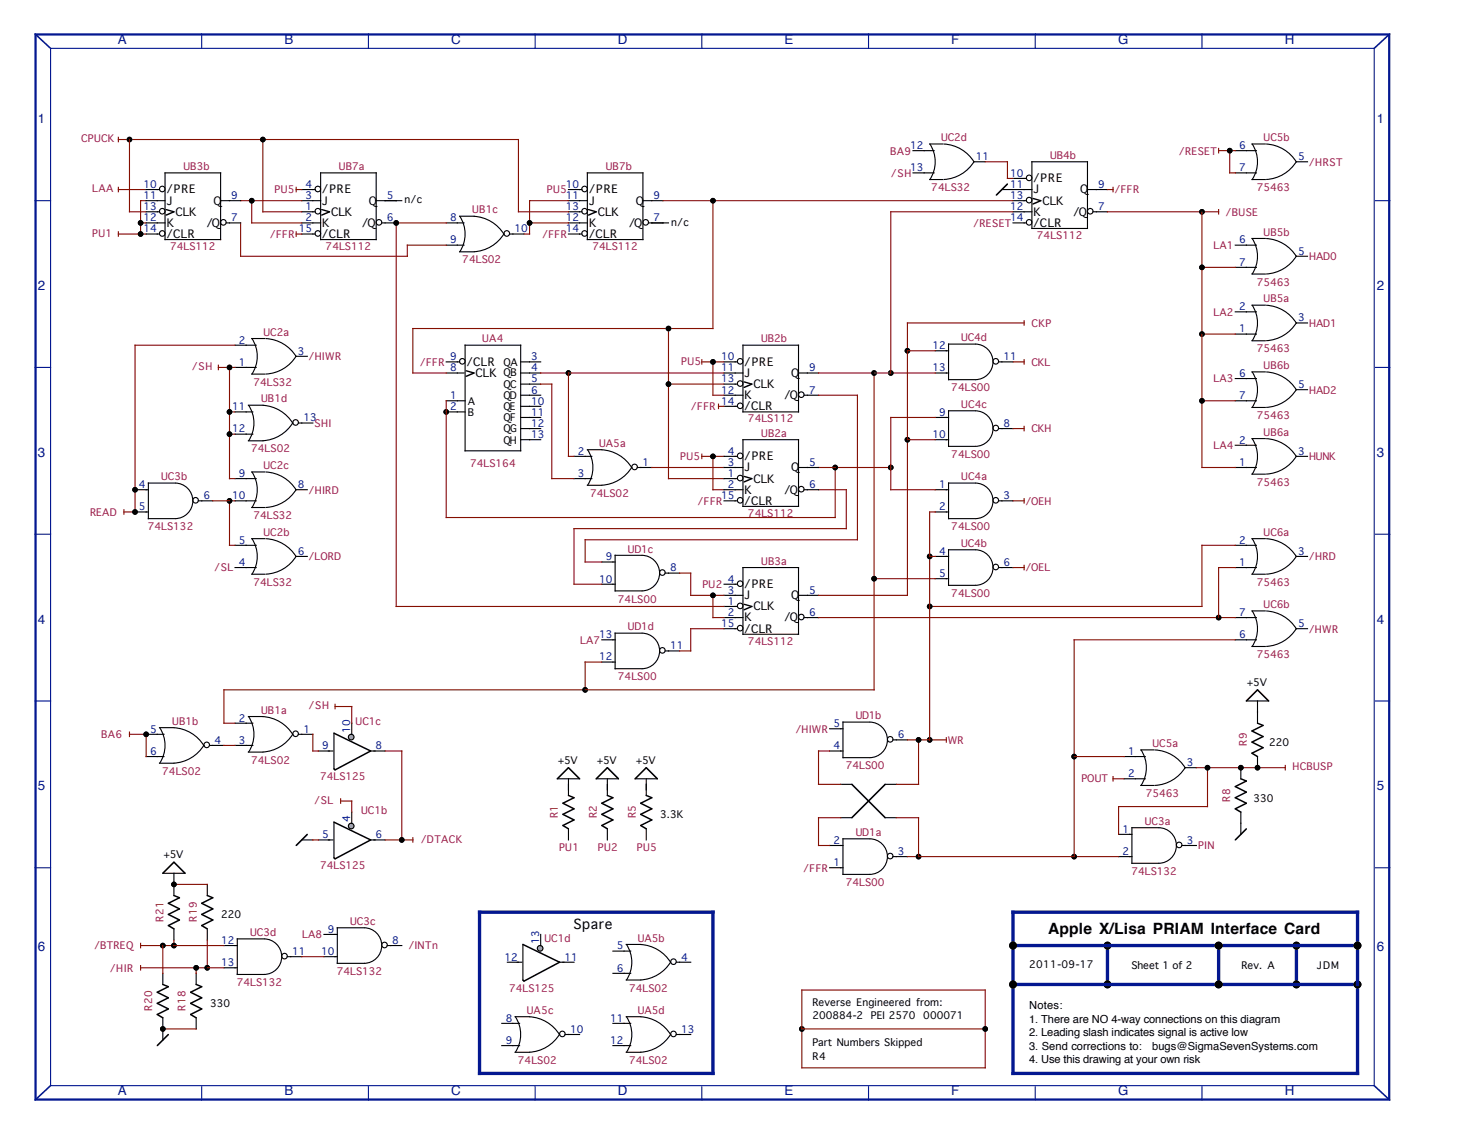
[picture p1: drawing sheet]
<svg xmlns="http://www.w3.org/2000/svg" width="279mm" height="216mm" viewBox="0 0 279 216" stroke-linecap="round" stroke-linejoin="round" font-family="sans-serif">
<g fill="none" stroke="#031790" stroke-width=".21">
<path d="M9.6 9.2h252.1v197.5h-252.1zM38.4 6.3v3M70.2 6.3v3M101.9 6.3v3M133.7 6.3v3M165.4 6.3v3M197.2 6.3v3M228.9 6.3v3M6.6 38.2h3.1M261.8 38.2h3M6.6 70h3.1M261.8 70h3"/>
<path d="M6.6 101.7h3.1M261.8 101.7h3M6.6 133.5h3.1M261.8 133.5h3M6.6 165.2h3.1M261.8 165.2h3M38.4 206.8v2.8M70.2 206.8v2.8M101.9 206.8v2.8M133.7 206.8v2.8M165.4 206.8v2.8M197.2 206.8v2.8"/>
<path d="M228.9 206.8v2.8"/>
</g>
<path d="M6.8 6.6h257.8v202.7h-257.8z" fill="none" stroke="#031790" stroke-width=".42"/>
<g fill="#031790">
<path d="M6.6 6.3h.2l2.9 2.8v.2h-.2l-2.9-2.7z"/>
<path d="M6.6 209.3l2.9-2.7h.2v.2l-2.9 2.7h-.2z"/>
<path d="M261.6 206.6h.2l3 2.7v.2h-.2l-3-2.7z"/>
<path d="M261.6 9.1l3-2.8h.2v.3l-3 2.7h-.2z"/>
</g>
<g fill="none" stroke="#000" stroke-width=".21">
<path d="M59.5 36.1h.6M59.5 38.2h1.7M61 32.9h10.8M61.1 32.8v12.9M71.5 38.2h1.9M71.6 32.8v12.9M110.3 36.1h.6M110.3 38.2h1.7M111.8 32.9h10.8M111.9 32.8v12.9M122.3 38.2h1.9M122.4 32.8v12.9"/>
<path d="M175.9 32.9h2.1M175.9 28.7h2.1M177 27.4h2.7M177 34.2h2.7M177.1 27.4a6.1 6.1 0 0 1 0 6.8M179.8 27.4a7.2 7.2 0 0 1 5.8 3.5M185.6 30.7a7.2 7.2 0 0 1-5.8 3.5M194.9 36.1h1.7M194.9 38.2h.7M194.9 34h.7M196.4 30.8h10.8M196.5 30.7v12.9"/>
<path d="M207 36.1h1.9M207.1 30.7v12.9M59.5 40.3h.6M59.5 42.4h1.7M59.5 44.6h.6M61 45.6h10.8M72.6 42.4h.8M87 42.4h1.5M87 46.7h1.5M87.4 41.2h3M87.4 47.9h3M87.5 41.1a6.1 6.1 0 0 1 0 6.9"/>
<path d="M90.2 41.2a7.2 7.2 0 0 1 5.8 3.5M96 44.5a7.2 7.2 0 0 1-5.8 3.4M96.9 44.6h.9M110.3 40.3h.6M110.3 42.4h1.7M110.3 44.6h.6M111.8 45.6h10.8M123.4 42.4h.8M194.9 40.3h1.7M194.9 42.4h.7M196.4 43.5h10.8M208.1 40.3h.8"/>
<path d="M46.8 65.7h2.1M46.8 78.4h1.5M46.8 70h2.1M47.2 77.2h3M47.3 77.1a6.1 6.1 0 0 1 0 6.9M47.8 64.5h2.8M47.8 71.2h2.8M48 64.4a6.1 6.1 0 0 1 0 6.9M50 77.2a7.2 7.2 0 0 1 5.8 3.4M50.6 64.5a7.2 7.2 0 0 1 5.8 3.4M56.4 67.7a7.2 7.2 0 0 1-5.8 3.5M87 78.4h1.7"/>
<path d="M87 68.9h.6M87 71h1.5M87 76.3h1.7M88.5 65.7h10.8M88.6 65.6v20.3M99.1 68.9h1.9M99.1 71h1.9M99.1 73.1h1.9M99.1 75.2h1.9M99.1 77.4h1.9M99.1 79.5h1.9M99.2 65.6v20.3"/>
<path d="M139.9 68.9h.6M139.9 71h1.7M139.9 73.1h.6M139.9 75.2h1.7M139.9 77.4h.6M141.4 65.7h10.8M141.4 78.4h10.8M141.5 65.6v12.9M152 71h1.9M152.1 65.6v12.9M153 75.2h.9M180.1 71h.7"/>
<path d="M180.1 79.5h.7M180.1 66.8h.7M180.6 78.2h5.2M180.6 72.3h5.2M180.6 65.5h5.2M180.7 65.4v7M180.7 78.1v7M185.7 78.2a3.4 3.4 0 0 1 3.4 3.4 3.4 3.4 0 0 1-3.4 3.4M185.7 65.5a3.4 3.4 0 0 1 3.4 3.4 3.4 3.4 0 0 1-3.4 3.4M190.1 68.9h.8M27.7 93.2h.7M27.7 97.5h.7"/>
<path d="M28.2 98.7h5.2M28.2 92h5.2M28.3 91.9v6.9M33.3 92a3.4 3.4 0 0 1 3.4 3.4 3.4 3.4 0 0 1-3.4 3.3M37.7 95.4h.8M46.8 91.1h2.1M46.8 95.4h2.1M46.8 82.7h1.5M47.2 83.9h3M47.8 89.9h2.8M47.8 96.6h2.8M48 89.8a6.1 6.1 0 0 1 0 6.9"/>
<path d="M50.6 89.9a7.2 7.2 0 0 1 5.8 3.4M55.8 80.4a7.2 7.2 0 0 1-5.8 3.5M56.4 93.1a7.2 7.2 0 0 1-5.8 3.5M56.7 80.5h.9M88.5 85.8h10.8M99.1 83.7h1.9M99.1 81.6h1.9M111.3 91.1h1.5M111.3 86.9h1.5M111.8 85.6h2.9M111.8 92.4h2.9M111.9 85.6a6.1 6.1 0 0 1 0 6.8"/>
<path d="M114.6 85.6a7.2 7.2 0 0 1 5.8 3.5M120.4 88.9a7.2 7.2 0 0 1-5.8 3.5M121.3 89h.8M180.1 83.7h.7M180.1 93.2h.7M180.1 97.5h.7M180.6 85h5.2M180.6 98.7h5.2M180.6 92h5.2M180.7 91.9v6.9M185.7 92a3.4 3.4 0 0 1 3.4 3.4 3.4 3.4 0 0 1-3.4 3.3M190.1 81.6h.8"/>
<path d="M190.1 95.4h.8M46.8 108.1h2.1M46.8 103.8h2.1M47.8 102.6h2.8M47.8 109.3h2.8M48 102.5a6.1 6.1 0 0 1 0 6.9M50.6 102.6a7.2 7.2 0 0 1 5.8 3.4M56.4 105.8a7.2 7.2 0 0 1-5.8 3.5M116.6 107h.7M116.6 111.2h.7M117.1 112.5h5.2M117.1 105.7h5.2"/>
<path d="M117.2 105.6v7M122.2 105.7a3.4 3.4 0 0 1 3.4 3.4 3.4 3.4 0 0 1-3.4 3.4M126.6 109.1h.8M139.9 111.2h.6M139.9 113.3h1.7M139.9 115.5h.6M139.9 117.6h1.7M139.9 119.7h.6M141.4 108.1h10.8M141.5 107.9v13M152 113.3h1.9M152.1 107.9v13"/>
<path d="M153 117.6h.9M180.1 105.9h.7M180.1 110.2h.7M180.6 111.4h5.2M180.6 104.7h5.2M180.7 104.6v6.9M185.7 104.7a3.4 3.4 0 0 1 3.4 3.4 3.4 3.4 0 0 1-3.4 3.3M190.1 108.1h.8M29.8 139.8h1.5M30.3 138.5h2.9M30.4 138.5a6.1 6.1 0 0 1 0 6.9M33.1 138.5a7.2 7.2 0 0 1 5.8 3.5"/>
<path d="M46.8 137.7h1.5M47.2 136.4h3M47.3 136.4a6.1 6.1 0 0 1 0 6.8M50 136.4a7.2 7.2 0 0 1 5.8 3.5M55.8 139.7a7.2 7.2 0 0 1-5.8 3.5M56.7 139.8h.9M116.6 121.8h.7M116.6 126h.7M117.1 127.3h5.2M117.1 120.5h5.2M117.2 120.4v7M122.2 120.5a3.4 3.4 0 0 1 3.4 3.4 3.4 3.4 0 0 1-3.4 3.4"/>
<path d="M126.6 123.9h.8M141.4 120.8h10.8M160 138.7h.7M160.4 137.5h5.3M160.5 137.4v7M165.6 137.5a3.4 3.4 0 0 1 3.4 3.4 3.4 3.4 0 0 1-3.4 3.4M237.3 133.5h4.4M29.8 144h1.5M30.3 145.3h2.9M38.9 141.8a7.2 7.2 0 0 1-5.8 3.5M39.8 141.9h.8M46.8 141.9h1.5"/>
<path d="M47.2 143.2h3M106 148.3h4.5M113.5 148.3h4.4M120.9 148.3h4.4M160 143h.7M160.4 159.7h5.3M160.4 144.3h5.3M160.5 159.6v7M165.6 159.7a3.4 3.4 0 0 1 3.4 3.4 3.4 3.4 0 0 1-3.4 3.4M170 140.9h.8M215.1 158.9h.6M215.5 157.6h5.3"/>
<path d="M215.6 157.5v7M220.7 157.6a3.4 3.4 0 0 1 3.3 3.4 3.4 3.4 0 0 1-3.3 3.4M30.9 166.3h4.4M45.1 178.8h5.3M45.2 178.6v7M50.3 178.8a3.4 3.4 0 0 1 3.4 3.3 3.4 3.4 0 0 1-3.4 3.4M63.7 177.9h.6M64.1 176.6h5.3M64.2 176.5v7M69.3 176.6a3.4 3.4 0 0 1 3.4 3.4 3.4 3.4 0 0 1-3.4 3.4M99.6 179.7v7M160 161h.7"/>
<path d="M160 165.2h.7M160.4 166.5h5.3M170 163.1h.8M215.1 163.1h.6M215.5 164.4h5.3M225 161h.8M44.7 180h.6M44.7 184.3h.6M45.1 185.5h5.3M54.6 182.1h.9M63.7 182.1h.6M64.1 183.4h5.3"/>
<path d="M73.7 180h.8M98.4 183.2h1.1M106.5 183.2h1"/>
<circle cx="60.5" cy="36" r=".53"/>
<circle cx="111.3" cy="36" r=".53"/>
<circle cx="196" cy="33.9" r=".53"/>
<circle cx="196" cy="38.1" r=".53"/>
<circle cx="60.5" cy="40.2" r=".53"/>
<circle cx="60.5" cy="44.4" r=".53"/>
<circle cx="72.2" cy="42.3" r=".53"/>
<circle cx="96.5" cy="44.4" r=".53"/>
<circle cx="111.3" cy="40.2" r=".53"/>
<circle cx="111.3" cy="44.4" r=".53"/>
<circle cx="123" cy="42.3" r=".53"/>
<circle cx="196" cy="42.3" r=".53"/>
<circle cx="207.6" cy="40.2" r=".53"/>
<circle cx="88.1" cy="68.8" r=".53"/>
<circle cx="141" cy="68.8" r=".53"/>
<circle cx="141" cy="73" r=".53"/>
<circle cx="141" cy="77.3" r=".53"/>
<circle cx="152.6" cy="75.1" r=".53"/>
<circle cx="189.7" cy="68.8" r=".53"/>
<circle cx="37.3" cy="95.2" r=".53"/>
<circle cx="56.3" cy="80.4" r=".53"/>
<circle cx="120.9" cy="88.9" r=".53"/>
<circle cx="189.7" cy="95.2" r=".53"/>
<circle cx="189.7" cy="81.5" r=".53"/>
<circle cx="126.2" cy="109" r=".53"/>
<circle cx="141" cy="119.6" r=".53"/>
<circle cx="141" cy="111.1" r=".53"/>
<circle cx="141" cy="115.4" r=".53"/>
<circle cx="152.6" cy="117.5" r=".53"/>
<circle cx="189.7" cy="107.9" r=".53"/>
<circle cx="56.3" cy="139.7" r=".53"/>
<circle cx="126.2" cy="123.8" r=".53"/>
<circle cx="39.4" cy="141.8" r=".53"/>
<circle cx="169.5" cy="140.8" r=".53"/>
<circle cx="73.2" cy="179.9" r=".53"/>
<circle cx="169.5" cy="163" r=".53"/>
<circle cx="224.6" cy="160.9" r=".53"/>
<circle cx="54.2" cy="182" r=".53"/>
</g>
<g fill="#000">
<path d="M61.2 39.8l1.7 .4v.2l-1.7-.4zM112 39.8l1.7 .4v.2l-1.7-.4zM191.8 34.9h.2v.2l-2.1 2.2h-.2v-.3zM196.6 37.7l1.7 .4v.2l-1.7-.4zM196.6 38.7l1.7-.6v.2l-1.5 .6h-.2zM61.2 40.9l1.7-.7v.2l-1.5 .7h-.2zM112 40.9l1.7-.7v.2l-1.5 .7h-.2zM88.7 70.5l1.7 .4v.2l-1.7-.4zM88.7 71.5l1.7-.6v.2l-1.5 .7h-.2zM141.6 72.6l1.7 .4v.2l-1.7-.4zM141.6 73.7l1.7-.7v.2l-1.5 .7h-.2zM141.6 114.9l1.7 .5v.2l-1.7-.5z"/>
<path d="M141.6 116l1.7-.6v.2l-1.5 .6h-.2zM238.3 139.1l2.4 1v.2l-2.4-1zM239.4 137.6l1.3 .4v.2l-1.3-.4zM237.3 133.3l2.1-2.1h.2v.2l-2.1 2.2h-.2zM239.4 131.2h.2l2.1 2.1v.3h-.2l-2.1-2.2zM238.3 139.1l2.4-1.1v.2l-2.2 1.1h-.2zM107.1 157.1l1.3 .6v.2l-1.3-.6zM107.1 154.9l2.3 1.1v.2l-2.3-1zM107.1 152.8l2.3 1.1v.2l-2.3-1.1zM108.2 151.3l1.2 .5v.2l-1.2-.4zM108.2 146h.2v.3l-2.1 2.1h-.3v-.2zM108.2 146h.2l2.1 2.2v.2h-.2l-2.1-2.1z"/>
<path d="M107.1 157.1l2.3-1.1v.2l-2.1 1.1h-.2zM107.1 154.9l2.3-1v.2l-2.1 1.1h-.2zM107.1 152.8l2.3-1v.2l-2.1 1h-.2zM114.5 157.1l1.3 .6v.2l-1.3-.6zM114.5 154.9l2.3 1.1v.2l-2.3-1zM114.5 152.8l2.3 1.1v.2l-2.3-1.1zM115.6 151.3l1.2 .5v.2l-1.2-.4zM115.6 146h.2v.3l-2.1 2.1h-.2v-.2zM115.6 146h.2l2.1 2.2v.2h-.2l-2.1-2.1zM114.5 157.1l2.3-1.1v.2l-2.1 1.1h-.2zM114.5 154.9l2.3-1v.2l-2.1 1.1h-.2zM114.5 152.8l2.3-1v.2l-2.1 1h-.2z"/>
<path d="M121.9 157.1l1.3 .6v.2l-1.3-.6zM121.9 154.9l2.3 1.1v.2l-2.3-1zM121.9 152.8l2.3 1.1v.2l-2.3-1.1zM123 151.3l1.2 .5v.2l-1.2-.4zM123 146h.2v.3l-2.1 2.1h-.2v-.2zM123 146h.2l2.1 2.2v.2h-.2l-2.1-2.1zM121.9 157.1l2.3-1.1v.2l-2.1 1.1h-.2zM121.9 154.9l2.3-1v.2l-2.1 1.1h-.2zM121.9 152.8l2.3-1v.2l-2.1 1h-.2zM235.2 153.9l1.2 .6v.2l-1.2-.6zM235.2 151.8l2.3 1v.2l-2.3-1zM235.2 149.6l2.3 1.1v.2l-2.3-1z"/>
<path d="M236.2 148.2l1.3 .4v.2l-1.3-.4zM235.2 153.9l2.3-1.1v.2l-2.1 1.1h-.2zM235.2 151.8l2.3-1.1v.2l-2.1 1.1h-.2zM235.2 149.6l2.3-1v.2l-2.1 1.1h-.2zM237.3 157.7h.2v.2l-2.1 2.1h-.2v-.2zM238.3 143.3l1.3 .6v.2l-1.3-.6zM238.3 141.2l2.4 1v.3l-2.4-1.1zM238.3 143.3l2.4-1.1v.3l-2.2 1h-.2zM238.3 141.2l2.4-1.1v.2l-2.2 1.1h-.2zM32 176.1l1.2 .6v.3l-1.2-.7zM32 174l2.3 1v.3l-2.3-1.1zM32 171.9l2.3 1v.2l-2.3-1z"/>
<path d="M33 170.4l1.3 .4v.2l-1.3-.4zM30.9 166.2l2.1-2.2h.2v.3l-2.1 2.1h-.2zM33 164h.2l2.1 2.2v.2h-.2l-2.1-2.1zM32 176.1l2.3-1.1v.3l-2.1 1h-.2zM32 174l2.3-1.1v.2l-2.1 1.1h-.2zM32 171.9l2.3-1.1v.2l-2.1 1.1h-.2zM99.5 179.7l7.2 3.4v.2l-7.2-3.4zM29.8 193l1.3 .7v.2l-1.3-.6zM29.8 190.9l2.4 1.1v.2l-2.4-1.1zM29.8 188.8l2.4 1.1v.2l-2.4-1.1zM30.9 187.3l1.3 .4v.3l-1.3-.5zM29.8 193l2.4-1v.2l-2.1 1.1h-.3z"/>
<path d="M29.8 190.9l2.4-1v.2l-2.1 1h-.3zM29.8 188.8l2.4-1.1v.3l-2.1 1h-.3zM29.8 199l2.2-2.1h.2v.2l-2.1 2.1h-.3zM36.2 193l1.3 .7v.2l-1.3-.6zM36.2 190.9l2.3 1.1v.2l-2.3-1.1zM36.2 188.8l2.3 1.1v.2l-2.3-1.1zM37.3 187.3l1.2 .4v.3l-1.2-.5zM36.2 193l2.3-1v.2l-2.1 1.1h-.2zM36.2 190.9l2.3-1v.2l-2.1 1h-.2zM36.2 188.8l2.3-1.1v.3l-2.1 1h-.2zM99.5 186.5h.2l.2 .4-.4-.2zM99.7 186.7l6.8-3.6h.2v.2l-6.8 3.6h-.2z"/>
</g>
<circle cx="102.9" cy="180.6" r=".64" fill="#a9abab"/>
<g fill="none" stroke="#000" stroke-width=".21">
<path d="M75.4 38.2h1.2M237.3 28.7h2.1M237.3 32.9h2.1M238.3 27.4h2.8M238.3 34.2h2.8M238.5 27.4a6.1 6.1 0 0 1 0 6.8M241.1 27.4a7.2 7.2 0 0 1 5.8 3.5M246.9 30.7a7.2 7.2 0 0 1-5.8 3.5M126.2 42.4h1.2M237.3 59.4h2.1M237.3 46.7h2.1M237.3 50.9h2.1"/>
<path d="M238.3 58.1h2.8M238.3 45.4h2.8M238.3 52.2h2.8M238.5 58.1a6.1 6.1 0 0 1 0 6.8M238.5 45.4a6.1 6.1 0 0 1 0 6.8M241.1 58.1a7.2 7.2 0 0 1 5.8 3.5M241.1 45.4a7.2 7.2 0 0 1 5.8 3.5M246.9 48.7a7.2 7.2 0 0 1-5.8 3.5M237.3 63.6h2.1M237.3 72.1h2.1M237.3 76.3h2.1M238.3 64.9h2.8"/>
<path d="M238.3 70.8h2.8M238.3 77.6h2.8M238.5 70.8a6.1 6.1 0 0 1 0 6.8M241.1 70.8a7.2 7.2 0 0 1 5.8 3.5M246.9 61.4a7.2 7.2 0 0 1-5.8 3.5M246.9 74.1a7.2 7.2 0 0 1-5.8 3.5M237.3 84.8h2.1M237.3 89h2.1M238.3 83.5h2.8M238.3 90.3h2.8M238.5 83.5a6.1 6.1 0 0 1 0 6.8M241.1 83.5a7.2 7.2 0 0 1 5.8 3.5"/>
<path d="M246.9 86.8a7.2 7.2 0 0 1-5.8 3.5M237.3 103.8h2.1M237.3 108.1h2.1M237.3 117.6h2.1M238.3 102.6h2.8M238.3 109.3h2.8M238.3 116.3h2.8M238.5 102.5a6.1 6.1 0 0 1 0 6.9M238.5 116.3a6.1 6.1 0 0 1 0 6.8M241.1 102.6a7.2 7.2 0 0 1 5.8 3.4M241.1 116.3a7.2 7.2 0 0 1 5.8 3.5M246.9 105.8a7.2 7.2 0 0 1-5.8 3.5"/>
<path d="M246.9 119.6a7.2 7.2 0 0 1-5.8 3.5M63.6 139.5v7M237.3 121.8h2.1M238.3 123.1h2.8M62.4 143h1.1M70.5 143h1M216.1 144h2.1M216.1 148.3h2.1M217.2 142.8h2.7M217.2 149.5h2.7M217.3 142.7a6.1 6.1 0 0 1 0 6.9M220 142.8a7.2 7.2 0 0 1 5.8 3.5"/>
<path d="M225.8 146.1a7.2 7.2 0 0 1-5.8 3.4M119.2 179.8h2.9M119.3 179.8a6.1 6.1 0 0 1 0 6.8M122 179.8a7.2 7.2 0 0 1 5.8 3.5M97.6 194.8h1.5M97.6 199.1h1.5M98 193.6h3M98.1 193.5a6.1 6.1 0 0 1 0 6.9M100.8 193.6a7.2 7.2 0 0 1 5.8 3.5M106.6 196.9a7.2 7.2 0 0 1-5.8 3.4M107.5 197h.9M118.7 181.1h1.5"/>
<path d="M118.7 185.3h1.5M118.7 194.8h1.5M118.7 199.1h1.5M119.2 186.6h2.9M119.2 193.6h2.9M119.3 193.5a6.1 6.1 0 0 1 0 6.9M122 193.6a7.2 7.2 0 0 1 5.8 3.5M127.8 183.1a7.2 7.2 0 0 1-5.8 3.5M127.8 196.9a7.2 7.2 0 0 1-5.8 3.4M128.7 183.2h.8M128.7 197h.8M98 200.3h3"/>
<path d="M119.2 200.3h2.9"/>
<circle cx="102.9" cy="180.6" r=".53"/>
<circle cx="107.1" cy="196.9" r=".53"/>
<circle cx="128.3" cy="183.1" r=".53"/>
<circle cx="128.3" cy="196.9" r=".53"/>
</g>
<path d="M63.5 139.5l7.2 3.4v.2l-7.2-3.4zM58.4 158.8h.2v.2l-2.1 2.1h-.2v-.2zM63.5 146.3h.2l.2 .4-.4-.2zM63.7 146.5l6.8-3.6h.2v.2l-6.8 3.6h-.2zM38.3 176.1l1.3 .6v.3l-1.3-.7zM38.3 174l2.3 1v.3l-2.3-1.1zM38.3 171.9l2.3 1v.2l-2.3-1zM39.4 170.4l1.2 .4v.2l-1.2-.4zM38.3 176.1l2.3-1.1v.3l-2.1 1h-.2zM38.3 174l2.3-1.1v.2l-2.1 1.1h-.2zM38.3 171.9l2.3-1.1v.2l-2.1 1.1h-.2z" fill="#000"/>
<circle cx="66.9" cy="140.3" r=".64" fill="#a9abab"/>
<g fill="none" stroke="#000" stroke-width=".21">
<path d="M62.4 159.9h1.1M63.6 156.4v7M70.5 159.9h1"/>
<circle cx="66.9" cy="140.3" r=".53"/>
</g>
<path d="M63.5 156.4l7.2 3.4v.2l-7.2-3.4zM63.7 163.4l6.8-3.6h.2v.2l-6.8 3.6h-.2zM63.5 163.2h.2l.2 .4-.4-.2z" fill="#000"/>
<circle cx="66.9" cy="157.3" r=".64" fill="#a9abab"/>
<g fill="none" stroke="#000" stroke-width=".21">
<path d="M27.7 36.1h2.8M27.7 38.2h3.8M31.3 32.9h10.8M31.4 32.8v12.9M41.9 38.2h4M42 32.8v12.9M57.4 36.1h2.3M57.4 38.2h2.3M73.2 38.2h2.4M108.2 36.1h2.3M108.2 38.2h2.3M124 38.2h2.4"/>
<path d="M173.8 32.9h2.3M173.8 28.7h2.3M185.4 30.8h2.3M190.7 36.1h4.5M192.8 38.2h2.4M192.8 34h2.4M208.7 36.1h2.3M235.2 32.9h2.3M235.2 28.7h2.3M246.8 30.8h2.3M27.7 40.3h2.8M27.7 42.4h3.8"/>
<path d="M27.7 44.6h2.8M31.3 45.6h10.8M43 42.4h2.9M57.4 40.3h2.3M57.4 42.4h2.3M57.4 44.6h2.3M73.2 42.4h2.4M84.9 42.4h2.3M84.9 46.7h2.3M97.6 44.6h2.3M108.2 40.3h2.3M108.2 42.4h2.3"/>
<path d="M108.2 44.6h2.3M124 42.4h2.4M192.8 40.3h2.4M192.8 42.4h2.4M208.7 40.3h2.3M235.2 46.7h2.3M235.2 50.9h2.3M235.2 59.4h2.3M246.8 48.8h2.3M44.7 65.7h2.3M44.7 70h2.3M44.7 78.4h2.3"/>
<path d="M56.3 67.8h2.3M84.9 68.9h2.3M84.9 71h2.3M84.9 76.3h2.3M84.9 78.4h2.3M100.8 68.9h2.3M100.8 77.4h2.3M100.8 71h2.3M100.8 75.2h2.3M100.8 73.1h2.3M100.8 79.5h2.3M137.8 68.9h2.3"/>
<path d="M137.8 77.4h2.3M137.8 71h2.3M137.8 75.2h2.3M137.8 73.1h2.3M153.7 71h2.3M153.7 75.2h2.3M178 66.8h2.3M178 71h2.3M178 79.5h2.3M190.7 68.9h2.3M235.2 63.6h2.3M235.2 76.3h2.3"/>
<path d="M235.2 72.1h2.3M246.8 61.5h2.3M246.8 74.2h2.3M25.6 93.2h2.3M25.6 97.5h2.3M38.3 95.4h2.3M44.7 91.1h2.3M44.7 95.4h2.3M44.7 82.7h2.3M56.3 93.2h2.3M57.4 80.5h2.3M100.8 83.7h2.3"/>
<path d="M100.8 81.6h2.3M109.2 86.9h2.3M109.2 91.1h2.3M121.9 89h2.3M137.8 86.9h2.7M137.8 89h3.8M137.8 91.1h2.7M137.8 93.2h3.8M137.8 95.4h2.7M141.4 83.7h10.8M141.4 96.4h10.8M141.5 83.6v12.9"/>
<path d="M152 89h4M152.1 83.6v12.9M153 93.2h3M178 83.7h2.3M178 93.2h2.3M178 97.5h2.3M190.7 95.4h2.3M190.7 81.6h2.3M235.2 89h2.3M235.2 84.8h2.3M246.8 86.9h2.3M44.7 108.1h2.3"/>
<path d="M44.7 103.8h2.3M56.3 105.9h2.3M114.5 107h2.3M114.5 111.2h2.3M127.2 109.1h2.3M137.8 115.5h2.3M137.8 113.3h2.3M137.8 117.6h2.3M137.8 119.7h2.3M137.8 111.2h2.3M153.7 113.3h2.3M153.7 117.6h2.3"/>
<path d="M178 105.9h2.3M178 110.2h2.3M190.7 108.1h2.3M235.2 117.6h2.3M235.2 108.1h2.3M235.2 103.8h2.3M246.8 119.7h2.3M246.8 105.9h2.3M27.7 139.8h2.4M44.7 137.7h2.3M57.4 139.8h2.3M67 137.6v2.3"/>
<path d="M114.5 121.8h2.3M114.5 126h2.3M127.2 123.9h2.3M157.9 138.7h2.3M235.2 121.8h2.3M239.5 133.4v4.4M27.7 144h2.4M40.4 141.9h2.4M44.7 141.9h2.3M57.4 159.9h2.3M60.5 143h2.4M60.5 159.9h2.4"/>
<path d="M67 154.5v2.3M71.1 143h2.3M71.1 159.9h2.3M108.3 148.2v3.4M108.3 157.7v2.3M115.7 148.2v3.4M115.7 157.7v2.3M123.1 148.2v3.4M123.1 157.7v2.3M157.9 143h2.3M160 155.7h2.3M160 149.3h2.3"/>
<path d="M168.5 155.7h2.3M168.5 149.3h2.3M170.6 140.9h2.3M212.9 158.9h2.4M214 148.3h2.3M214 144h2.3M225.6 146.2h2.4M236.3 146.1v2.3M236.3 154.5v4.5M239.5 143.9v2.4M33.1 166.2v4.4M33.1 176.7v2.4"/>
<path d="M39.5 168.3v2.3M39.5 176.7v2.4M61.6 177.9h2.3M103 177.8v2.3M157.9 165.2h2.3M157.9 161h2.3M170.6 163.1h2.3M212.9 163.1h2.4M225.6 161h2.4M31 185.2v2.3M31 193.7v4.4M37.4 185.2v2.3"/>
<path d="M37.4 193.7v2.3M42.5 180h2.4M42.5 184.3h2.4M55.2 182.1h2.4M61.6 182.1h2.3M74.3 180h2.3M95.5 194.8h2.3M95.5 199.1h2.3M96.5 183.2h2.3M107.1 183.2h2.3M108.2 197h2.3M116.6 181.1h2.4"/>
<path d="M116.6 185.3h2.4M116.6 194.8h2.4M116.6 199.1h2.4M129.3 183.2h2.4M129.3 197h2.4"/>
<circle cx="24.7" cy="26.6" r=".42"/>
<circle cx="30.9" cy="36" r=".53"/>
<circle cx="47.9" cy="38.2" r=".42"/>
<circle cx="50.1" cy="26.6" r=".42"/>
<circle cx="135.8" cy="38.2" r=".42"/>
<circle cx="234.2" cy="28.7" r=".42"/>
<circle cx="26.8" cy="42.4" r=".42"/>
<circle cx="26.8" cy="44.6" r=".42"/>
<circle cx="30.9" cy="40.2" r=".53"/>
<circle cx="30.9" cy="44.4" r=".53"/>
<circle cx="42.5" cy="42.3" r=".53"/>
<circle cx="75.5" cy="42.4" r=".42"/>
<circle cx="100.9" cy="42.4" r=".42"/>
<circle cx="228.9" cy="40.3" r=".42"/>
<circle cx="228.9" cy="50.9" r=".42"/>
<circle cx="43.7" cy="70" r=".42"/>
<circle cx="43.7" cy="78.4" r=".42"/>
<circle cx="85" cy="78.4" r=".42"/>
<circle cx="108.3" cy="71" r=".42"/>
<circle cx="127.3" cy="62.5" r=".42"/>
<circle cx="127.3" cy="73.1" r=".42"/>
<circle cx="135.8" cy="68.9" r=".42"/>
<circle cx="166.5" cy="71" r=".42"/>
<circle cx="169.7" cy="71" r=".42"/>
<circle cx="172.8" cy="66.8" r=".42"/>
<circle cx="228.9" cy="76.3" r=".42"/>
<circle cx="228.9" cy="63.6" r=".42"/>
<circle cx="25.7" cy="97.5" r=".42"/>
<circle cx="25.7" cy="93.2" r=".42"/>
<circle cx="43.7" cy="82.7" r=".42"/>
<circle cx="43.7" cy="95.4" r=".42"/>
<circle cx="135.8" cy="86.9" r=".42"/>
<circle cx="141" cy="95.2" r=".53"/>
<circle cx="141" cy="91" r=".53"/>
<circle cx="141" cy="86.8" r=".53"/>
<circle cx="152.6" cy="93.1" r=".53"/>
<circle cx="159.1" cy="89" r=".42"/>
<circle cx="169.7" cy="89" r=".42"/>
<circle cx="172.8" cy="83.7" r=".42"/>
<circle cx="135.8" cy="113.3" r=".42"/>
<circle cx="166.5" cy="110.2" r=".42"/>
<circle cx="177.1" cy="105.9" r=".42"/>
<circle cx="177.1" cy="115.5" r=".42"/>
<circle cx="232.1" cy="117.6" r=".42"/>
<circle cx="27.8" cy="139.8" r=".42"/>
<circle cx="111.4" cy="131.3" r=".42"/>
<circle cx="66.9" cy="157.3" r=".53"/>
<circle cx="76.5" cy="159.9" r=".42"/>
<circle cx="174.9" cy="140.9" r=".42"/>
<circle cx="177.1" cy="140.9" r=".42"/>
<circle cx="204.6" cy="144" r=".42"/>
<circle cx="230" cy="146.2" r=".42"/>
<circle cx="236.3" cy="146.2" r=".42"/>
<circle cx="239.5" cy="146.2" r=".42"/>
<circle cx="33.1" cy="168.4" r=".42"/>
<circle cx="174.9" cy="163.1" r=".42"/>
<circle cx="204.6" cy="163.1" r=".42"/>
<circle cx="31" cy="195.9" r=".42"/>
<circle cx="31" cy="180" r=".42"/>
<circle cx="33.1" cy="180" r=".42"/>
<circle cx="37.4" cy="184.3" r=".42"/>
<circle cx="39.5" cy="184.3" r=".42"/>
<circle cx="152.7" cy="195.9" r=".42"/>
<circle cx="187.6" cy="195.9" r=".42"/>
<circle cx="192.9" cy="187.4" r=".64"/>
<circle cx="192.9" cy="180" r=".64"/>
<circle cx="210.9" cy="180" r=".64"/>
<circle cx="210.9" cy="187.4" r=".64"/>
<circle cx="232.1" cy="187.4" r=".64"/>
<circle cx="232.1" cy="180" r=".64"/>
<circle cx="246.9" cy="187.4" r=".64"/>
<circle cx="246.9" cy="180" r=".64"/>
<circle cx="258.6" cy="180" r=".64"/>
<circle cx="258.6" cy="187.4" r=".64"/>
</g>
<path d="M31.5 39.8l1.7 .4v.2l-1.7-.4zM31.5 40.9l1.7-.7v.2l-1.5 .7h-.2zM141.6 90.6l1.7 .4v.2l-1.7-.4zM141.6 91.7l1.7-.7v.2l-1.5 .7h-.2zM162.1 149.2h.2l6.4 6.4v.2h-.2l-6.4-6.4zM168.5 149.2h.2v.2l-6.4 6.4h-.2v-.2z" fill="#000"/>
<g fill="none" stroke="#840f00" stroke-width=".21">
<path d="M22.4 36.1h5.5M22.4 26.6h76.4M22.5 26v1.1M22.5 35.6v1M24.7 26.5v13.9M26.7 38.2h1.2M26.8 38.1v6.6M45.7 38.2h11.9M47.9 38.1v4.4M50.1 26.5v13.9M56.3 36.1h1.3M56.4 35.6v1"/>
<path d="M98.7 26.5v13.9M100.8 38.2h7.6M100.9 38.1v6.6M126.2 38.2h66.8M135.8 38.1v24.6M187.5 30.8h4.5M191.8 34h1.2M191.9 30.7v3.4M210.8 36.1h1.3M212 35.6v1M232 28.7h3.4M232.1 28.2v1"/>
<path d="M232.1 39.8v1.1M234.1 32.9h1.3M234.2 28.6v4.4M22.4 44.6h5.5M22.5 44v1.1M24.6 40.3h3.3M26.7 42.4h1.2M45.7 48.8h32M45.8 42.3v6.6M47.8 42.4h9.8M50 40.3h7.6M56.3 44.6h1.3"/>
<path d="M56.4 44v1.1M75.4 42.4h9.7M75.5 42.3v73.3M77.5 46.7h7.6M77.6 46.6v2.3M98.6 40.3h9.8M99.7 44.6h1.3M100.8 42.4h7.6M169.5 40.3h23.5M169.7 40.2v30.9M210.8 40.3h21.4M228.8 50.9h6.6"/>
<path d="M228.9 40.2v48.9M25.6 65.7h19.3M25.7 65.6v32M41.5 70h3.4M41.6 69.4v1.1M43.6 78.4h1.3M43.7 69.8v21.4M78.5 71h6.6M78.5 62.5h57.4M78.6 62.4v8.7M85 76.2v22.4M102.9 71h35.1"/>
<path d="M102.9 73.1h2.3M105.1 73v18.2M108.3 70.9v16.1M127.2 73.1h10.8M127.3 62.4v28.8M133.6 68.9h4.4M133.7 68.4v1M135.7 75.2h2.3M135.8 68.8v6.6M136.7 77.4h1.3M136.8 76.8v1.1M155.8 71h22.4"/>
<path d="M155.8 75.2h7.6M163.3 75.1v27.8M166.5 70.9v60.5M169.5 79.5h8.7M169.7 79.4v13.9M172.7 61.5h22.5M172.7 66.8h5.5M172.8 61.4v52.1M192.8 68.9h2.4M195.1 61v1M195.1 68.4v1M228.8 63.6h6.6"/>
<path d="M228.8 76.3h6.6M23.5 97.5h2.3M23.6 96.9v1.1M40.4 95.4h4.5M43.6 91.1h1.3M43.6 82.7h1.3M43.7 95.2v8.7M84.9 98.5h74.3M105 91.1h4.4M108.2 86.9h1.2M124 89h14M127.2 91.1h10.8"/>
<path d="M133.6 86.9h4.4M133.7 86.4v1M135.7 93.2h2.3M135.8 86.8v6.5M155.8 93.2h5.5M155.8 89h14M159.1 88.9v9.7M161.2 93.1v7.7M169.5 93.2h8.7M172.7 83.7h5.5M177 97.5h1.2M177.1 97.4v43.6"/>
<path d="M192.8 81.6h2.4M192.8 95.4h2.4M195.1 81.1v1M195.1 94.8v1.1M228.8 89h6.6M43.6 103.8h1.3M75.4 115.5h62.6M109.2 111.2h5.5M109.2 100.6h52.1M109.3 100.5v10.8M111.3 107h3.4M111.3 102.8h52.1"/>
<path d="M111.4 102.7v4.4M129.3 109.1h2.4M131.4 113.3h6.6M131.4 119.7h6.6M131.6 109v4.5M131.6 119.6v4.4M135.7 117.6h2.3M135.8 113.2v4.5M155.8 113.3h17.1M155.8 117.6h79.6M166.4 110.2h11.8M177 115.5h52"/>
<path d="M177 105.9h1.2M192.8 108.1h2.4M195.1 107.5v1.1M228.8 103.8h6.6M228.9 103.7v11.9M232 108.1h3.4M232.1 107.9v9.8M24.6 139.8h3.3M24.7 139.3v1M27.8 139.7v4.4M42.5 137.7h2.4M42.5 131.3h124.1"/>
<path d="M42.7 131.2v6.6M59.6 139.7v3.4M63.7 134.5h3.4M63.8 134v1M67 134.4v3.4M111.3 126h3.4M111.4 125.9v5.5M129.3 123.9h2.4M204.5 121.8h30.9M204.6 121.7v41.5M42.5 141.9h2.4M59.5 143h1.2"/>
<path d="M59.5 159.9h1.2M64.8 152.5h2.3M64.9 152v1M67 152.4v2.3M73.2 143h3.4M73.2 159.9h5.5M76.5 142.9v17.1M78.6 159.4v1M155.8 155.7h4.4M155.8 149.3h4.4M155.8 143h2.3M155.9 142.9v6.5"/>
<path d="M155.9 155.6v5.5M170.6 155.7h4.4M170.6 149.3h4.4M172.7 140.9h7.6M174.9 140.8v8.6M174.9 155.6v7.6M180.2 140.3v1.1M204.5 144h9.7M211.9 148.3h2.3M212 147.7v1.1M212.9 153.6h17.2M213 153.5v5.5"/>
<path d="M227.8 146.2h17.1M230 146.1v7.6M244.8 145.6v1.1M26.8 179.5v1.1M31 179.9v5.5M33 168.4h6.6M33.1 178.9v1.2M39.5 178.9v5.5M155.8 161h2.3M172.7 163.1h40.4M26.7 180h16.1M26.7 184.3h16.1"/>
<path d="M26.8 183.7v1.1M30.9 195.9h6.6M37.4 184.2v1.2M57.4 182.1h4.4M152.6 195.9h35.1M152.6 188.5h35.1M152.7 188.4v15M187.6 188.4v15M152.6 203.3h35.1"/>
</g>
<g fill="#000">
<circle cx="24.7" cy="26.6" r=".53"/>
<circle cx="47.9" cy="38.2" r=".53"/>
<circle cx="50.1" cy="26.6" r=".53"/>
<circle cx="135.8" cy="38.2" r=".53"/>
<circle cx="234.2" cy="28.7" r=".53"/>
<circle cx="26.8" cy="44.6" r=".53"/>
<circle cx="26.8" cy="42.4" r=".53"/>
<circle cx="75.5" cy="42.4" r=".53"/>
<circle cx="100.9" cy="42.4" r=".53"/>
<circle cx="228.9" cy="50.9" r=".53"/>
<circle cx="228.9" cy="40.3" r=".53"/>
<circle cx="43.7" cy="78.4" r=".53"/>
<circle cx="43.7" cy="70" r=".53"/>
<circle cx="85" cy="78.4" r=".53"/>
<circle cx="108.3" cy="71" r=".53"/>
<circle cx="127.3" cy="73.1" r=".53"/>
<circle cx="127.3" cy="62.5" r=".53"/>
<circle cx="135.8" cy="68.9" r=".53"/>
<circle cx="166.5" cy="71" r=".53"/>
<circle cx="169.7" cy="71" r=".53"/>
<circle cx="172.8" cy="66.8" r=".53"/>
<circle cx="228.9" cy="63.6" r=".53"/>
<circle cx="228.9" cy="76.3" r=".53"/>
<circle cx="25.7" cy="93.2" r=".53"/>
<circle cx="25.7" cy="97.5" r=".53"/>
<circle cx="43.7" cy="82.7" r=".53"/>
<circle cx="43.7" cy="95.4" r=".53"/>
<circle cx="135.8" cy="86.9" r=".53"/>
<circle cx="159.1" cy="89" r=".53"/>
<circle cx="169.7" cy="89" r=".53"/>
<circle cx="172.8" cy="83.7" r=".53"/>
<circle cx="135.8" cy="113.3" r=".53"/>
<circle cx="166.5" cy="110.2" r=".53"/>
<circle cx="177.1" cy="115.5" r=".53"/>
<circle cx="177.1" cy="105.9" r=".53"/>
<circle cx="232.1" cy="117.6" r=".53"/>
<circle cx="27.8" cy="139.8" r=".53"/>
<circle cx="111.4" cy="131.3" r=".53"/>
<circle cx="76.5" cy="159.9" r=".53"/>
<circle cx="174.9" cy="140.9" r=".53"/>
<circle cx="177.1" cy="140.9" r=".53"/>
<circle cx="204.6" cy="144" r=".53"/>
<circle cx="230" cy="146.2" r=".53"/>
<circle cx="236.3" cy="146.2" r=".53"/>
<circle cx="239.5" cy="146.2" r=".53"/>
<circle cx="33.1" cy="168.4" r=".53"/>
<circle cx="174.9" cy="163.1" r=".53"/>
<circle cx="204.6" cy="163.1" r=".53"/>
<circle cx="31" cy="195.9" r=".53"/>
<circle cx="31" cy="180" r=".53"/>
<circle cx="33.1" cy="180" r=".53"/>
<circle cx="37.4" cy="184.3" r=".53"/>
<circle cx="39.5" cy="184.3" r=".53"/>
<circle cx="152.7" cy="195.9" r=".53"/>
<circle cx="187.6" cy="195.9" r=".53"/>
<circle cx="192.9" cy="180" r=".74"/>
<circle cx="192.9" cy="187.4" r=".74"/>
<circle cx="210.9" cy="180" r=".74"/>
<circle cx="210.9" cy="187.4" r=".74"/>
<circle cx="232.1" cy="180" r=".74"/>
<circle cx="232.1" cy="187.4" r=".74"/>
<circle cx="246.9" cy="180" r=".74"/>
<circle cx="246.9" cy="187.4" r=".74"/>
<circle cx="258.6" cy="180" r=".74"/>
<circle cx="258.6" cy="187.4" r=".74"/>
</g>
<g fill="none" stroke="#031790" stroke-width=".64" stroke-linecap="butt">
<path d="M91 173.7h45.1M91.3 173.4v31.3M135.8 173.4v31.3M192.6 173.7h66.3M192.9 173.4v31.3M210.9 179.7v8M232.1 179.7v8M246.9 179.7v8M258.6 173.4v31.3M192.6 187.4h66.3M192.6 180h66.3M91 204.4h45.1"/>
<path d="M192.6 204.4h66.3"/>
</g>
<text font-size="3" x="199.6" y="177.8">Apple X/Lisa PRIAM Interface Card</text>
<g font-size="2.5" fill="#031790">
<text x="22.4" y="8.5">A</text>
<text x="54.2" y="8.5">B</text>
<text x="85.9" y="8.5">C</text>
<text x="117.7" y="8.5">D</text>
<text x="149.4" y="8.5">E</text>
<text x="181.2" y="8.5">F</text>
<text x="212.9" y="8.5">G</text>
<text x="244.7" y="8.5">H</text>
<text x="7.2" y="23.5">1</text>
<text x="262.3" y="23.5">1</text>
<text x="7.2" y="55.2">2</text>
<text x="262.3" y="55.2">2</text>
<text x="7.2" y="87">3</text>
<text x="262.3" y="87">3</text>
<text x="7.2" y="118.7">4</text>
<text x="262.3" y="118.7">4</text>
<text x="7.2" y="150.5">5</text>
<text x="262.3" y="150.5">5</text>
<text x="7.2" y="181">6</text>
<text x="262.3" y="181">6</text>
<text x="22.4" y="208.5">A</text>
<text x="54.2" y="208.5">B</text>
<text x="85.9" y="208.5">C</text>
<text x="117.7" y="208.5">D</text>
<text x="149.4" y="208.5">E</text>
<text x="181.2" y="208.5">F</text>
<text x="212.9" y="208.5">G</text>
<text x="244.7" y="208.5">H</text>
</g>
<text font-size="2.5" x="109.2" y="177">Spare</text>
<g font-size="2.1">
<text x="196.8" y="34.7">/PRE</text>
<text x="31.7" y="36.8">/PRE</text>
<text x="31.7" y="38.9">J</text>
<text x="33.4" y="41.1">CLK</text>
<text x="40.6" y="38.9">Q</text>
<text x="61.4" y="36.8">/PRE</text>
<text x="61.4" y="38.9">J</text>
<text x="63.1" y="41.1">CLK</text>
<text x="70.3" y="38.9">Q</text>
<text x="112.2" y="36.8">/PRE</text>
<text x="112.2" y="38.9">J</text>
<text x="113.9" y="41.1">CLK</text>
<text x="121.1" y="38.9">Q</text>
<text x="196.8" y="36.8">J</text>
<text x="196.8" y="41.1">K</text>
<text x="198.5" y="38.9">CLK</text>
<text x="204.5" y="41.1">/Q</text>
<text x="205.7" y="36.8">Q</text>
<text x="31.7" y="43.2">K</text>
<text x="31.7" y="45.3">/CLR</text>
<text x="39.4" y="43.2">/Q</text>
<text x="61.4" y="43.2">K</text>
<text x="61.4" y="45.3">/CLR</text>
<text x="69" y="43.2">/Q</text>
<text x="112.2" y="43.2">K</text>
<text x="112.2" y="45.3">/CLR</text>
<text x="119.8" y="43.2">/Q</text>
<text x="196.8" y="43.2">/CLR</text>
<text x="88.9" y="69.6">/CLR</text>
<text x="90.6" y="71.8">CLK QB</text>
<text x="141.8" y="69.6">/PRE</text>
<text x="141.8" y="71.8">J</text>
<text x="150.7" y="71.8">Q</text>
<text x="141.8" y="76">K</text>
<text x="143.5" y="73.9">CLK</text>
<text x="149.4" y="76">/Q</text>
<text x="141.8" y="78.1">/CLR</text>
<text x="141.8" y="87.6">/PRE</text>
<text x="141.8" y="89.7">J</text>
<text x="150.7" y="89.7">Q</text>
<text x="141.8" y="94">K</text>
<text x="143.5" y="91.9">CLK</text>
<text x="149.4" y="94">/Q</text>
<text x="141.8" y="96.1">/CLR</text>
<text x="141.8" y="112">/PRE</text>
<text x="141.8" y="114.1">J</text>
<text x="141.8" y="118.3">K</text>
<text x="143.5" y="116.2">CLK</text>
<text x="149.4" y="118.3">/Q</text>
<text x="150.7" y="114.1">Q</text>
<text x="141.8" y="120.4">/CLR</text>
<text x="196" y="192.2">Notes:</text>
<text x="196" y="194.7">1. There are NO 4-way connections on this diagram</text>
<text x="196" y="197.3">2. Leading slash indicates signal is active low</text>
<text x="196" y="199.8">3. Send corrections to:</text>
<text x="196" y="202.4">4. Use this drawing at your own risk</text>
<text x="219.4" y="199.8">bugs@SigmaSevenSystems.com</text>
</g>
<g font-size="1.9" fill="#99174b">
<text x="15.5" y="27.1">CPUCK</text>
<text x="169.5" y="29.4">BA9</text>
<text x="179.3" y="26.9">UC2d</text>
<text x="224.6" y="29.4">/RESET</text>
<text x="240.7" y="26.9">UC5b</text>
<text x="34.9" y="32.4">UB3b</text>
<text x="64.6" y="32.4">UB7a</text>
<text x="115.4" y="32.4">UB7b</text>
<text x="169.8" y="33.7">/SH</text>
<text x="200" y="30.3">UB4b</text>
<text x="249.3" y="31.5">/HRST</text>
<text x="17.6" y="36.6">LAA</text>
<text x="52.3" y="36.8">PU5</text>
<text x="90" y="40.6">UB1c</text>
<text x="104.1" y="36.8">PU5</text>
<text x="177.4" y="36.4">74LS32</text>
<text x="212.3" y="36.8">/FFR</text>
<text x="233.5" y="41.1">/BUSE</text>
<text x="239.4" y="36.4">75463</text>
<text x="17.6" y="45.1">PU1</text>
<text x="32.4" y="47.6">74LS112</text>
<text x="51.4" y="45.3">/FFR</text>
<text x="62" y="47.6">74LS112</text>
<text x="103.3" y="45.3">/FFR</text>
<text x="112.8" y="47.6">74LS112</text>
<text x="185.4" y="43.2">/RESET</text>
<text x="197.5" y="45.5">74LS112</text>
<text x="231.1" y="47.4">LA1</text>
<text x="240.7" y="44.9">UB5b</text>
<text x="88.1" y="50.2">74LS02</text>
<text x="249.3" y="49.5">HAD0</text>
<text x="239.4" y="54.4">75463</text>
<text x="240.7" y="57.6">UB5a</text>
<text x="50.2" y="63.9">UC2a</text>
<text x="91.9" y="65.2">UA4</text>
<text x="145" y="65.2">UB2b</text>
<text x="183.1" y="65">UC4d</text>
<text x="196.4" y="62.2">CKP</text>
<text x="231.1" y="60.1">LA2</text>
<text x="249.3" y="62.2">HAD1</text>
<text x="36.6" y="70.5">/SH</text>
<text x="58.8" y="68.6">/HIWR</text>
<text x="80" y="69.6">/FFR</text>
<text x="129.8" y="69.4">PU5</text>
<text x="196.4" y="69.6">CKL</text>
<text x="239.4" y="67.1">75463</text>
<text x="240.7" y="70.3">UB6b</text>
<text x="48.3" y="73.4">74LS32</text>
<text x="49.7" y="76.6">UB1d</text>
<text x="181.2" y="74.5">74LS00</text>
<text x="183.1" y="77.7">UC4c</text>
<text x="231.1" y="72.8">LA3</text>
<text x="249.3" y="74.9">HAD2</text>
<text x="59.9" y="81.3">SHI</text>
<text x="131.7" y="78.1">/FFR</text>
<text x="142.5" y="80.4">74LS112</text>
<text x="145" y="83.2">UB2a</text>
<text x="196.4" y="82.3">CKH</text>
<text x="239.4" y="79.8">75463</text>
<text x="240.7" y="83">UB6a</text>
<text x="47.8" y="86.1">74LS02</text>
<text x="50.2" y="89.3">UC2c</text>
<text x="89.5" y="88.9">74LS164</text>
<text x="114.1" y="85.1">UA5a</text>
<text x="129.5" y="87.6">PU5</text>
<text x="181.2" y="87.2">74LS00</text>
<text x="231.1" y="85.5">LA4</text>
<text x="249.3" y="87.6">HUNK</text>
<text x="30.7" y="91.4">UC3b</text>
<text x="58.8" y="94">/HIRD</text>
<text x="112.4" y="94.6">74LS02</text>
<text x="183.1" y="91.4">UC4a</text>
<text x="239.4" y="92.5">75463</text>
<text x="17.1" y="98.2">READ</text>
<text x="28.2" y="101">74LS132</text>
<text x="48.3" y="98.8">74LS32</text>
<text x="132.9" y="96.1">/FFR</text>
<text x="142.5" y="98.4">74LS112</text>
<text x="181.2" y="101">74LS00</text>
<text x="195.4" y="96.1">/OEH</text>
<text x="50.2" y="102">UC2b</text>
<text x="58.8" y="106.7">/LORD</text>
<text x="119.6" y="105.2">UD1c</text>
<text x="145" y="107.5">UB3a</text>
<text x="183.1" y="104.1">UC4b</text>
<text x="240.7" y="102">UC6a</text>
<text x="249.3" y="106.7">/HRD</text>
<text x="40.9" y="108.8">/SL</text>
<text x="48.3" y="111.5">74LS32</text>
<text x="133.8" y="112">PU2</text>
<text x="181.2" y="113.7">74LS00</text>
<text x="195.4" y="108.8">/OEL</text>
<text x="239.4" y="111.5">75463</text>
<text x="117.7" y="114.7">74LS00</text>
<text x="240.7" y="115.8">UC6b</text>
<text x="110.5" y="122.6">LA7</text>
<text x="119.6" y="120">UD1d</text>
<text x="142.5" y="122.8">74LS112</text>
<text x="239.4" y="125.3">75463</text>
<text x="249.3" y="120.4">/HWR</text>
<text x="117.7" y="129.5">74LS00</text>
<text x="49.7" y="135.9">UB1a</text>
<text x="58.8" y="135">/SH</text>
<text x="163" y="136.9">UD1b</text>
<text x="19.3" y="140.5">BA6</text>
<text x="32.8" y="138">UB1b</text>
<text x="67.7" y="138">UC1c</text>
<text x="151.6" y="139.5">/HIWR</text>
<text x="180.6" y="141.6">WR</text>
<text x="219.5" y="142.2">UC5a</text>
<text x="237.5" y="142" transform="rotate(-90 237.5 142)">R9</text>
<text x="30.9" y="147.5">74LS02</text>
<text x="47.8" y="145.4">74LS02</text>
<text x="61" y="148.6">74LS125</text>
<text x="161.1" y="146.5">74LS00</text>
<text x="206" y="148.8">POUT</text>
<text x="246.2" y="146.7">HCBUSP</text>
<text x="59.9" y="153">/SL</text>
<text x="68.8" y="154.9">UC1b</text>
<text x="106.3" y="155.8" transform="rotate(-90 106.3 155.8)">R1</text>
<text x="113.7" y="155.8" transform="rotate(-90 113.7 155.8)">R2</text>
<text x="121.1" y="155.8" transform="rotate(-90 121.1 155.8)">R5</text>
<text x="218.2" y="151.8">75463</text>
<text x="234.3" y="152.6" transform="rotate(-90 234.3 152.6)">R8</text>
<text x="80.2" y="160.4">/DTACK</text>
<text x="106.5" y="161.9">PU1</text>
<text x="113.9" y="161.9">PU2</text>
<text x="121.3" y="161.9">PU5</text>
<text x="163" y="159.2">UD1a</text>
<text x="218" y="157.1">UC3a</text>
<text x="228.2" y="161.7">PIN</text>
<text x="61" y="165.5">74LS125</text>
<text x="153" y="165.9">/FFR</text>
<text x="215.5" y="166.6">74LS132</text>
<text x="161.1" y="168.7">74LS00</text>
<text x="31.1" y="175.5" transform="rotate(-90 31.1 175.5)">R21</text>
<text x="37.5" y="175.5" transform="rotate(-90 37.5 175.5)">R19</text>
<text x="47.6" y="178.2">UC3d</text>
<text x="57.6" y="178.6">LA8</text>
<text x="66.7" y="176.1">UC3c</text>
<text x="103.7" y="179.3">UC1d</text>
<text x="121.5" y="179.3">UA5b</text>
<text x="18" y="180.8">/BTREQ</text>
<text x="21" y="185">/HIR</text>
<text x="64.1" y="185.6">74LS132</text>
<text x="77.9" y="180.8">/INTn</text>
<text x="45.1" y="187.7">74LS132</text>
<text x="96.9" y="188.8">74LS125</text>
<text x="119.8" y="188.8">74LS02</text>
<text x="29" y="192.4" transform="rotate(-90 29 192.4)">R20</text>
<text x="35.3" y="192.4" transform="rotate(-90 35.3 192.4)">R18</text>
<text x="100.3" y="193">UA5c</text>
<text x="121.5" y="193">UA5d</text>
<text x="98.6" y="202.6">74LS02</text>
<text x="119.8" y="202.6">74LS02</text>
</g>
<g font-size="1.9" fill="#031790">
<text x="173.4" y="28.4">12</text>
<text x="236" y="28.4">6</text>
<text x="27.3" y="35.8">10</text>
<text x="58.2" y="35.8">4</text>
<text x="107.7" y="35.8">10</text>
<text x="173.4" y="32.6">13</text>
<text x="185.8" y="30.5">11</text>
<text x="192.4" y="33.7">10</text>
<text x="192.4" y="35.8">11</text>
<text x="209.1" y="35.8">9</text>
<text x="236" y="32.6">7</text>
<text x="247.2" y="30.5">5</text>
<text x="27.3" y="37.9">11</text>
<text x="27.3" y="40">13</text>
<text x="44" y="37.9">9</text>
<text x="58.2" y="37.9">3</text>
<text x="58.2" y="40">1</text>
<text x="73.7" y="37.9">5</text>
<text x="107.7" y="37.9">11</text>
<text x="107.7" y="40">13</text>
<text x="124.5" y="37.9">9</text>
<text x="192.4" y="37.9">13</text>
<text x="192.4" y="40">12</text>
<text x="209.1" y="40">7</text>
<text x="27.3" y="42.1">12</text>
<text x="27.3" y="44.2">14</text>
<text x="44" y="42.1">7</text>
<text x="56.9" y="44.2">15</text>
<text x="58.2" y="42.1">2</text>
<text x="73.7" y="42.1">6</text>
<text x="85.7" y="42.1">8</text>
<text x="85.7" y="46.4">9</text>
<text x="98" y="44.2">10</text>
<text x="107.7" y="42.1">12</text>
<text x="107.7" y="44.2">14</text>
<text x="124.5" y="42.1">7</text>
<text x="192.4" y="42.1">14</text>
<text x="236" y="46.4">6</text>
<text x="236" y="50.6">7</text>
<text x="247.2" y="48.5">5</text>
<text x="236" y="59.1">2</text>
<text x="45.5" y="65.4">2</text>
<text x="236" y="63.3">1</text>
<text x="247.2" y="61.2">3</text>
<text x="45.5" y="69.6">1</text>
<text x="56.7" y="67.5">3</text>
<text x="85.7" y="68.6">9</text>
<text x="85.7" y="70.7">8</text>
<text x="101.2" y="68.6">3</text>
<text x="101.2" y="70.7">4</text>
<text x="137.4" y="68.6">10</text>
<text x="137.4" y="70.7">11</text>
<text x="154.1" y="70.7">9</text>
<text x="177.6" y="66.5">12</text>
<text x="177.6" y="70.7">13</text>
<text x="191.1" y="68.6">11</text>
<text x="236" y="71.8">6</text>
<text x="85.7" y="76">1</text>
<text x="101.2" y="72.8">5</text>
<text x="101.2" y="74.9">6</text>
<text x="101.2" y="77">10</text>
<text x="137.4" y="72.8">13</text>
<text x="137.4" y="74.9">12</text>
<text x="137.4" y="77">14</text>
<text x="154.1" y="74.9">7</text>
<text x="236" y="76">7</text>
<text x="247.2" y="73.9">5</text>
<text x="44.2" y="78.1">11</text>
<text x="44.2" y="82.3">12</text>
<text x="57.8" y="80.2">13</text>
<text x="85.7" y="78.1">2</text>
<text x="101.2" y="79.2">11</text>
<text x="101.2" y="81.3">12</text>
<text x="101.2" y="83.4">13</text>
<text x="177.6" y="83.4">10</text>
<text x="178.9" y="79.2">9</text>
<text x="191.1" y="81.3">8</text>
<text x="110.1" y="86.6">2</text>
<text x="122.3" y="88.7">1</text>
<text x="138.6" y="86.6">4</text>
<text x="138.6" y="88.7">3</text>
<text x="154.1" y="88.7">5</text>
<text x="236" y="84.5">2</text>
<text x="236" y="88.7">1</text>
<text x="247.2" y="86.6">3</text>
<text x="26.5" y="92.9">4</text>
<text x="38.7" y="95">6</text>
<text x="44.2" y="95">10</text>
<text x="45.5" y="90.8">9</text>
<text x="56.7" y="92.9">8</text>
<text x="110.1" y="90.8">3</text>
<text x="137.4" y="95">15</text>
<text x="138.6" y="90.8">1</text>
<text x="138.6" y="92.9">2</text>
<text x="154.1" y="92.9">6</text>
<text x="178.9" y="92.9">1</text>
<text x="191.1" y="95">3</text>
<text x="26.5" y="97.2">5</text>
<text x="178.9" y="97.2">2</text>
<text x="45.5" y="103.5">5</text>
<text x="45.5" y="107.7">4</text>
<text x="56.7" y="105.6">6</text>
<text x="115.4" y="106.7">9</text>
<text x="178.9" y="105.6">4</text>
<text x="191.1" y="107.7">6</text>
<text x="236" y="103.5">2</text>
<text x="236" y="107.7">1</text>
<text x="247.2" y="105.6">3</text>
<text x="114.1" y="110.9">10</text>
<text x="127.6" y="108.8">8</text>
<text x="138.6" y="110.9">4</text>
<text x="138.6" y="113">3</text>
<text x="154.1" y="113">5</text>
<text x="178.9" y="109.9">5</text>
<text x="137.4" y="119.4">15</text>
<text x="138.6" y="115.1">1</text>
<text x="138.6" y="117.3">2</text>
<text x="154.1" y="117.3">6</text>
<text x="236" y="117.3">7</text>
<text x="247.2" y="119.4">5</text>
<text x="114.1" y="121.5">13</text>
<text x="114.1" y="125.7">12</text>
<text x="127.6" y="123.6">11</text>
<text x="236" y="121.5">6</text>
<text x="45.5" y="137.4">2</text>
<text x="28.6" y="139.5">5</text>
<text x="28.6" y="143.7">6</text>
<text x="40.9" y="141.6">4</text>
<text x="45.5" y="141.6">3</text>
<text x="57.8" y="139.5">1</text>
<text x="61.4" y="142.7">9</text>
<text x="66.7" y="139.5" transform="rotate(-90 66.7 139.5)">10</text>
<text x="71.5" y="142.7">8</text>
<text x="158.7" y="138.4">5</text>
<text x="158.7" y="142.7">4</text>
<text x="171" y="140.5">6</text>
<text x="214.8" y="143.7">1</text>
<text x="214.8" y="148">2</text>
<text x="226.1" y="145.8">3</text>
<text x="61.4" y="159.6">5</text>
<text x="66.7" y="156.4" transform="rotate(-90 66.7 156.4)">4</text>
<text x="71.5" y="159.6">6</text>
<text x="158.7" y="160.7">2</text>
<text x="213.8" y="158.5">1</text>
<text x="226.1" y="160.7">3</text>
<text x="158.7" y="164.9">1</text>
<text x="171" y="162.8">3</text>
<text x="213.8" y="162.8">2</text>
<text x="42.1" y="179.7">12</text>
<text x="62.4" y="177.6">9</text>
<text x="74.7" y="179.7">8</text>
<text x="102.7" y="179.7" transform="rotate(-90 102.7 179.7)">13</text>
<text x="42.1" y="183.9">13</text>
<text x="55.7" y="181.8">11</text>
<text x="61.2" y="181.8">10</text>
<text x="96.1" y="182.9">12</text>
<text x="107.5" y="182.9">11</text>
<text x="117.5" y="180.8">5</text>
<text x="117.5" y="185">6</text>
<text x="129.8" y="182.9">4</text>
<text x="96.3" y="194.5">8</text>
<text x="108.6" y="196.6">10</text>
<text x="116.2" y="194.5">11</text>
<text x="129.8" y="196.6">13</text>
<text x="96.3" y="198.8">9</text>
<text x="116.2" y="198.8">12</text>
</g>
<g font-size="1.9">
<text x="77" y="38.7">n/c</text>
<text x="127.8" y="43">n/c</text>
<text x="95.9" y="69.6">QA</text>
<text x="89.1" y="77">A</text>
<text x="95.9" y="73.9">QC</text>
<text x="95.9" y="76">QD</text>
<text x="89.1" y="79.2">B</text>
<text x="95.9" y="78.1">QE</text>
<text x="95.9" y="80.2">QF</text>
<text x="95.9" y="82.3">QG</text>
<text x="95.9" y="84.5">QH</text>
<text x="237.5" y="130.6">+5V</text>
<text x="241.7" y="142">220</text>
<text x="106.3" y="145.4">+5V</text>
<text x="113.7" y="145.4">+5V</text>
<text x="121.1" y="145.4">+5V</text>
<text x="125.7" y="155.8">3.3K</text>
<text x="238.8" y="152.6">330</text>
<text x="31.1" y="163.4">+5V</text>
<text x="42.1" y="174.8">220</text>
<text x="196" y="184.4">2011-09-17</text>
<text x="215.5" y="184.6">Sheet 1 of 2</text>
<text x="236.4" y="184.6">Rev. A</text>
<text x="250.8" y="184.6">JDM</text>
<text x="40" y="191.8">330</text>
<text x="154.7" y="191.6">Reverse Engineered from:</text>
<text x="154.7" y="194.1">200884-2</text>
<text x="165.9" y="194.1">PEI 2570</text>
<text x="175.9" y="194.1">000071</text>
<text x="154.7" y="199.2">Part Numbers Skipped</text>
<text x="154.7" y="201.7">R4</text>
</g>
</svg>
